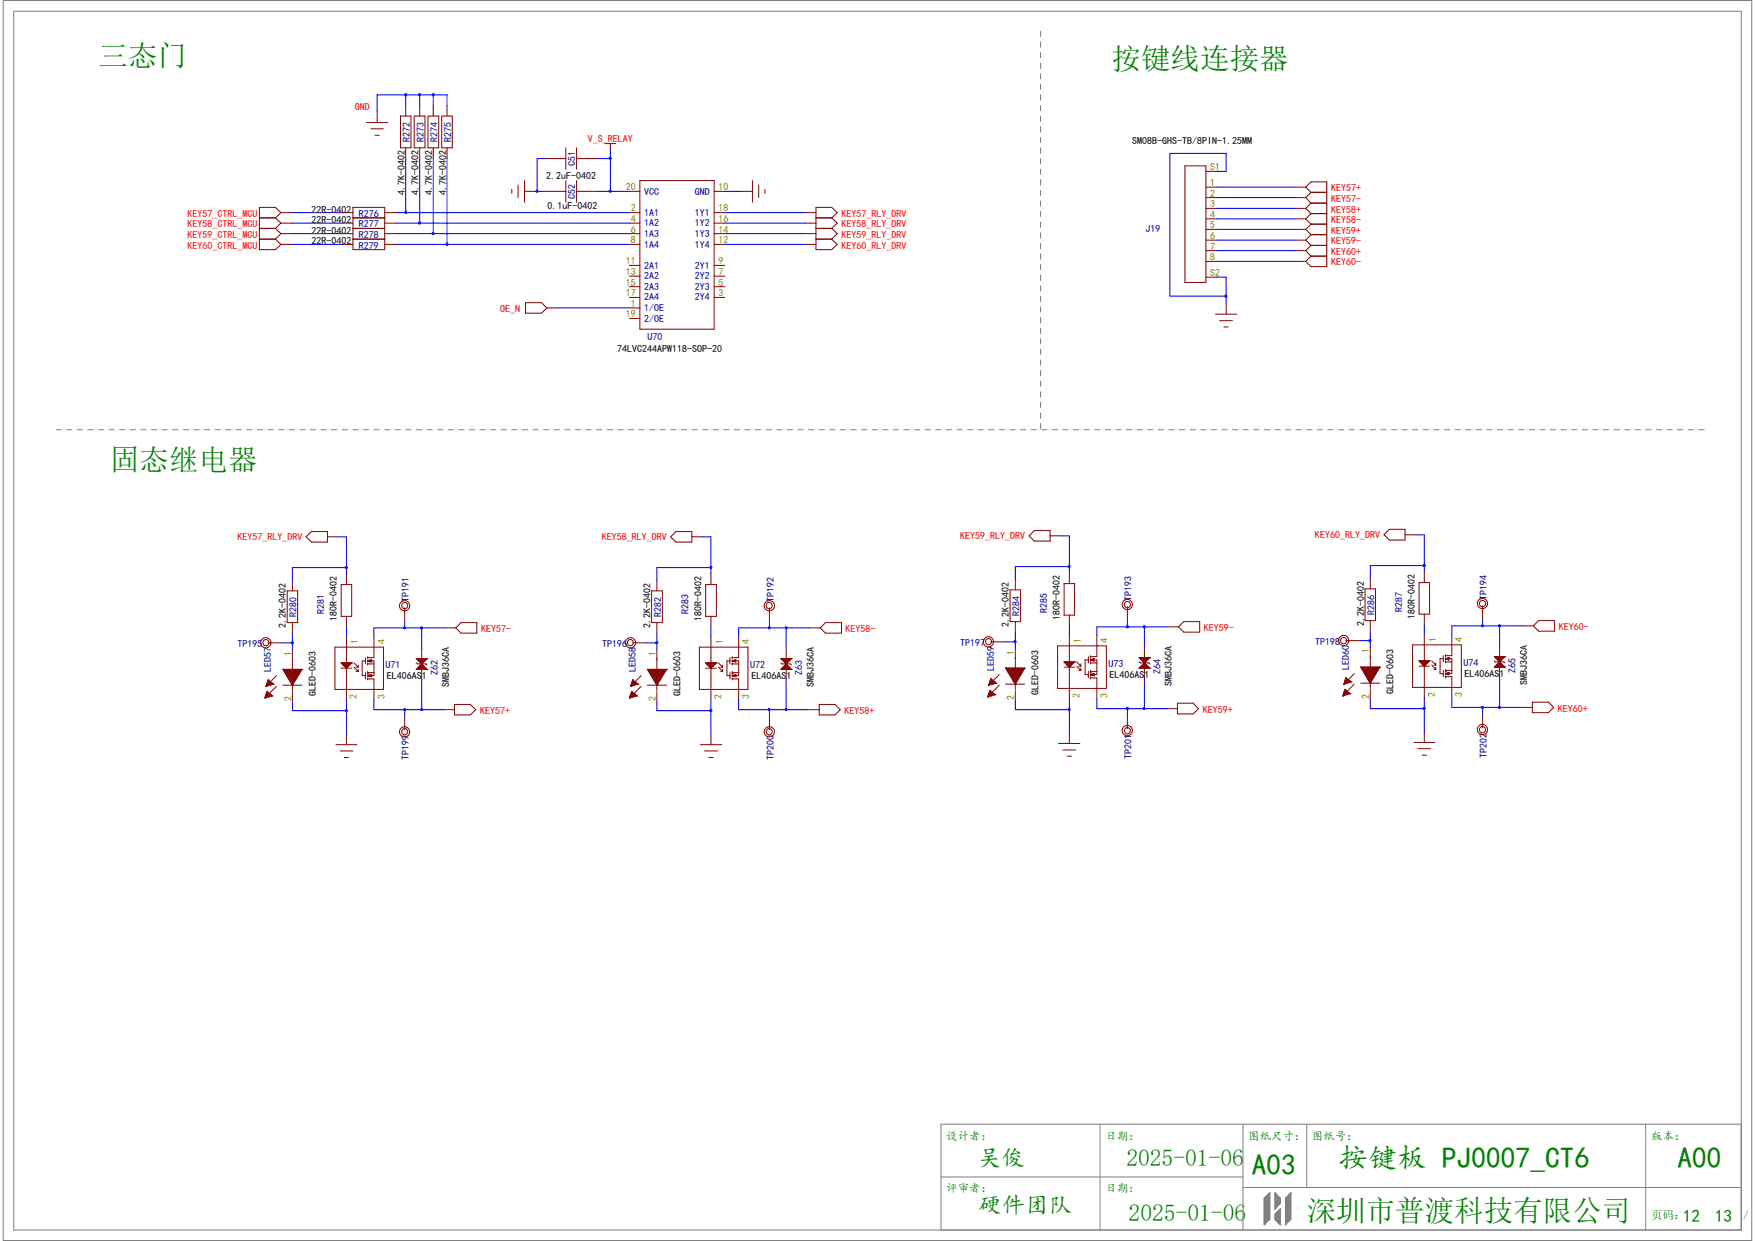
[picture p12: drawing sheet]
<svg xmlns="http://www.w3.org/2000/svg" width="297mm" height="210mm" viewBox="0 0 297 210" stroke-linecap="round" stroke-linejoin="round" font-family="sans-serif">
<g fill="none" stroke="#800000" stroke-width=".17">
<path d="M63.8 18.9v1.8M67.8 19.6h1.8v5.4h-1.8zM68.7 17.9v1.7M70.1 19.6h1.8v5.4h-1.8zM71 17.9v1.7M72.4 19.6h1.9v5.4h-1.9zM73.3 17.9v1.7M74.8 19.6h1.7v5.4h-1.7zM75.6 17.9v1.7M43.9 36.9h2.7M43.9 38.7h2.7M46.6 36.9l.9 .9"/>
<path d="M46.6 38.7l.9 .8M47.5 36h1.8M47.5 37.8h1.8M47.5 39.5h1.8M47.5 36l-.9-.9h-2.7v7.1h2.7l.9-.8M47.5 36l-.9 .9M47.5 37.8l-.9 .9M47.5 39.5l-.9 1M57.9 36h1.8M57.9 37.8h1.8M57.9 39.5h1.8M59.7 35.1h5.4v7.1h-5.4z"/>
<path d="M59.7 36.9h5.4M59.7 38.7h5.4M62 20.7h3.6M62.8 21.8h2.1M63.5 22.9h.7M65.1 36h1.8M65.1 37.8h1.8M65.1 39.5h1.8M68.7 25v1.8M71 25v1.8M73.3 25v1.8M75.6 25v1.8"/>
<path d="M86.6 32v.7M87.7 31.3v2.1M88.8 32.4h1.8M88.8 30.6v3.6M92.2 32.4h3.6M92.2 26.8h3.6M95.8 25v3.6M95.8 30.6v3.6M97.6 32.4h3.5M97.6 25v3.6M97.6 30.6v3.6M97.6 26.8h3.5"/>
<path d="M102.4 24.3h1.8M103.3 24.3v.9M106.5 36h1.8M106.5 37.8h1.8M106.5 39.5h1.8M106.5 32.4h1.8M108.3 30.6h12.6v25.1h-12.6zM120.9 36h1.7M120.9 37.8h1.7M120.9 39.5h1.7M120.9 32.4h1.7M125.5 32.4h1.8"/>
<path d="M127.3 30.6v3.6M128.4 31.3v2.1M129.5 32v.7M136.3 36h1.8M136.3 37.8h1.8M136.3 39.5h1.8M138.1 36.9h2.7M138.1 38.7h2.7M140.8 36.9l.9-.9-.9-.9h-2.7v7.1h2.7l.9-.8-.9-.9M140.8 36.9l.9 .9-.9 .9M140.8 38.7l.9 .8-.9 1M200.5 28.1h3.6v19.7h-3.6z"/>
<path d="M204.1 37h1.8M204.1 35.3h1.8M204.1 33.4h1.8M204.1 31.7h1.8M204.1 29h1.8M204.1 38.8h1.8M219.2 37h1.8M219.2 35.3h1.8M219.2 33.4h1.8M219.2 31.7h1.8M219.2 38.8h1.8M221 31.7l.9 .9"/>
<path d="M221 31.7l.9-.9h2.6v14.3h-2.6l-.9-.9M221 33.4l.9 1M221 35.3l.9 .9M221 37l.9 .9M221 38.8l.9 .9M221.9 32.6h2.6M221.9 34.4h2.6M221.9 32.6l-.9 .8M221.9 36.2h2.6M221.9 34.4l-.9 .9M221.9 37.9h2.6M221.9 36.2l-.9 .8"/>
<path d="M221.9 39.7h2.6M221.9 37.9l-.9 .9M221.9 39.7l-.9 .9M43.9 40.5h2.7M46.6 40.5l.9 .9M47.5 41.4h1.8M57.9 41.4h1.8M59.7 40.5h5.4M65.1 41.4h1.8M88.9 51.2h2.8l.8 .9-.8 .9h-2.8zM92.5 52.1h1.8M106.5 52.1h1.8"/>
<path d="M106.5 50.3h1.8M106.5 48.5h1.8M106.5 46.7h1.8M106.5 41.4h1.8M106.5 44.9h1.8M106.5 53.9h1.8M120.9 50.3h1.7M120.9 48.5h1.7M120.9 46.7h1.7M120.9 41.4h1.7M120.9 44.9h1.7M136.3 41.4h1.8"/>
<path d="M138.1 40.5h2.7M204.1 46.9h1.8M204.1 40.6h1.8M204.1 42.4h1.8M204.1 44.2h1.8M205.7 53.2h3.6M206.4 54.3h2.2M207.1 55.3h.8M207.5 51.4v1.8M219.2 40.6h1.8M219.2 42.4h1.8M219.2 44.2h1.8"/>
<path d="M221 40.6l.9 .9M221 42.4l.9 .9M221.9 41.5h2.6M221.9 43.3h2.6M221.9 41.5l-.9 .9M221.9 43.3l-.9 .9M48.6 100h1.8v5.4h-1.8zM49.5 98.2v1.8M51.8 90.8l.9-.8h2.7v1.7h-2.7zM55.4 90.8h1.8M57.7 98.9h1.8v5.4h-1.8zM58.6 97.1v1.8"/>
<path d="M110.3 100h1.8v5.4h-1.8zM111.2 98.2v1.8M113.5 90.8l.9-.8h2.7v1.7h-2.7zM117.1 90.8h1.8M119.4 98.9h1.8v5.4h-1.8zM120.3 97.1v1.8M170.9 99.8h1.8v5.4h-1.8zM171.8 98v1.8M175 89.8h2.7v1.8h-2.7l-.8-.9zM177.7 90.7h1.8M180.1 98.8h1.8v5.3h-1.8zM181 96.9v1.9"/>
<path d="M231 99.7h1.8v5.3h-1.8zM231.9 97.8v1.9M235.1 89.6h2.7v1.8h-2.7l-.9-.9zM237.8 90.5h1.8M240.2 98.6h1.7v5.3h-1.7zM241 96.8v1.8M44.8 118.1h.1M44.9 117.9h.7M45 117.8h1.1M45 116.2h.1M45 116h.7M45 117.4h.6"/>
<path d="M45.1 115.8h1.2M45.1 117.2h.3M45.2 117.1h.1M45.2 117.1v.9M45.2 117.1l-.4 1M45.2 117.1l.7 .5M45.3 115.4h.5M45.3 115.2h.3v.8M45.4 115.1h.1M45.4 115.1l-.4 1.1M45.4 115.1l.7 .5M45.4 115.1v.9"/>
<path d="M45.4 117.2v.7M45.4 108.8h2.3M45.6 117.3v.6M45.7 115.4v.5M45.7 117.5v.3M45.9 115.5v.4M45.9 117.6v.2M45.9 117.6l.2 .2M45.9 117.6h-.9v.4M46.1 117.8h.1M46.1 115.6h-.9v.5M46.1 115.6l.2 .2"/>
<path d="M46.1 115.6v.2M46.1 117.8l-1.3 .3M46.3 115.8h.1M46.3 115.8l-1.3 .4M46.8 114.3l-1.8 1.9M46.8 116.2l-1.8 1.7M47.9 113.3h.1M47.9 116h3.2M47.9 113.3h3.2M47.9 113.3l1.6 2.7M48 113.5h3M48 113.3v.3"/>
<path d="M48.1 113.6h2.8M48.2 113.3v.6M48.3 114h2.4M48.4 113.3v.9h2.2v-.9M48.5 114.3h2M48.6 113.3v1.2h1.7M48.7 114.7h1.5M48.8 113.3v1.5M48.9 114.9h1.2M48.9 113.3v1.8h1.1v-1.8M49.1 115.2h.8M49.1 113.3v2.1"/>
<path d="M49.1 115.4h.7M49.3 115.6h.4M49.3 113.3v2.4M49.4 115.8h.2M49.5 116h.1M49.5 105.4v1.7M49.5 109.9v7M49.5 117.1v1.7M49.7 113.3v2.4M49.8 113.3v2.1M50.2 113.3v1.4M50.4 113.3v1.2"/>
<path d="M50.8 113.3v.5h-2.6M50.9 113.3v.3M51.1 113.3h.1M51.1 113.3l-1.6 2.7M56.7 109.5h8.2v7.2h-8.2zM57.7 112.2h.1M57.7 113.1h1.8M57.7 112.2h1.8M57.7 112.2l.9 .9M57.9 112.2v.2M58.1 112.2v.4M58.3 112.2v.6"/>
<path d="M58.5 112.2v.7M58.6 113.1h.1M58.6 104.3v1.8M58.6 107.7v10.7M58.8 112.2v.7h-.3M59 112.2v.5h-.7M59.1 112.2v.4h-1M59.4 112.2v.2h-1.5M59.5 112.2h.1M59.5 112.2l-.9 .9M59.9 112.2l.7 .7M59.9 112.9l.7 .7"/>
<path d="M60.2 113.6h.4M60.2 112.9h.4M60.6 112.6v.3M60.6 113.3v.3M61.8 111.8h-.5v2.5h.5M61.8 111.3v1.1M61.8 113.8v1.1M62.2 114h.1M62.2 111.8h.1M62.2 114.3h.1M62.2 114.9h1.1v3.5M62.2 111.8h1.1v2.5h-1.1"/>
<path d="M62.2 113.8h1.1M62.2 112.4h1.1M62.2 111.1v.4M62.2 111.7v.3M62.2 112.2v.4M62.2 113.6v.4M62.2 114.2v.3M62.2 114.7v.4M62.2 111.8l.6 .2M62.2 114.3l.6 .2M62.4 111.8v.1M62.4 114.3v.1"/>
<path d="M62.6 111.7v.3M62.6 114.2v.3M62.8 112h.1M62.8 111.7h.1M62.8 114.5h.1M62.8 114.2h.1M62.8 111.7l-.6 .1M62.8 111.7v.3M62.8 114.2v.3M62.8 114.2l-.6 .1M63.3 107.7v3.6h-1.1M68.5 102.9v2.3"/>
<path d="M70.4 113.3h.1M70.4 111.5h.1M70.4 113.3h1.9M70.4 112.2l.3 .2h1.4l.2 .2M70.4 111.5h1.9M70.4 111.5l1 .9M70.7 113.3v-.2h1.4v.2M70.7 111.5v.2h1.4v-.2M70.8 112.9h1.1v.4M70.8 111.5v.3h1.1v-.3M70.8 112.9v.4M71 112.7h.7v.6"/>
<path d="M71 111.5v.6M71 112.7v.6M71.2 112.6h.3v.7M71.2 111.5v.7M71.2 112.5v.8M71.4 112.4h.1M71.4 112.4l.9 .9M71.4 109.7v5.4M71.5 111.5v.7h-.3M71.7 111.5v.5h-.7M72.3 113.3h.1M72.3 111.5h.1"/>
<path d="M72.3 111.5l-1.9 1.8M75.3 106.3h1.8M76.9 119.2h2.7l.9 .9-.9 .9h-2.7zM77.1 106.3l.9-.9h2.7v1.7h-2.7zM106.5 118.1h.1M106.6 117.9h.6M106.6 117.8h1.2M106.7 116.2h.1M106.8 116h.6M106.8 117.4h.6M106.8 115.8h1.1M106.8 117.2h.3"/>
<path d="M106.9 117.1h.1M106.9 117.1v.9M106.9 117.1l-.4 1M106.9 117.1l.7 .5M107 115.4h.5M107 115.2h.3M107.1 115.1h.1M107.1 108.8h2.3M107.1 115.1l-.4 1.1M107.1 115.1l.7 .5M107.1 115.1v.9M107.1 117.2v.7"/>
<path d="M107.2 115.2v.8M107.2 117.3v.6M107.4 115.4v.5M107.4 117.5v.3M107.6 117.6h-.9v.4M107.6 115.5v.4M107.6 117.6v.2M107.6 117.6l.2 .2M107.8 117.8h.1M107.8 115.6h-.9v.5M107.8 115.6l.1 .2M107.8 115.6v.2"/>
<path d="M107.8 117.8l-1.3 .3M107.9 115.8h.1M107.9 115.8l-1.2 .4M108.5 114.3l-1.8 1.9M108.5 116.2l-1.8 1.7M109.6 113.3h.1M109.6 116h3.2M109.6 113.3h3.2M109.6 113.3l1.6 2.7M109.7 113.5h3M109.8 113.6h2.8M109.8 113.3v.3"/>
<path d="M109.9 113.8h2.6M109.9 113.3v.6M110 114h2.4M110.1 113.3v.9h2.2v-.9M110.2 114.3h1.9M110.3 113.3v1.2M110.3 114.5h1.8M110.4 114.7h1.5M110.4 113.3v1.5M110.5 114.9h1.3M110.7 113.3v1.8h1v-1.8M110.7 115.2h.9"/>
<path d="M110.8 113.3v2.1M110.9 115.4h.6M111 115.6h.4M111 113.3v2.4M111.1 115.8h.2M111.2 116h.1M111.2 105.4v1.7M111.2 109.9v7M111.2 117.1v1.7M111.3 113.3v2.4M111.5 113.3v2.1M111.9 113.3v1.4"/>
<path d="M112.1 113.3v1.2M112.4 113.3v.5M112.6 113.3v.3M112.8 113.3h.1M112.8 113.3l-1.6 2.7M118.4 109.5h8.2v7.2h-8.2zM119.4 112.2h.1M119.4 113.1h1.8M119.4 112.2h1.8M119.4 112.2l.9 .9M119.6 112.2v.2M119.8 112.2v.4"/>
<path d="M120 112.2v.6M120.1 112.2v.7M120.3 113.1h.1M120.3 104.3v1.8M120.3 107.7v10.7M120.5 112.2v.7h-.4M120.7 112.2v.5h-.7M120.9 112.2v.4h-1.1M121.1 112.2v.2h-1.5M121.2 112.2h.1M121.2 112.2l-.9 .9M121.6 112.2l.7 .7"/>
<path d="M121.6 112.9l.7 .7M122 113.6h.3M122 112.9h.3M122.3 112.6v.3M122.3 113.3v.3M123.5 111.8h-.5v2.5h.5M123.5 111.3v1.1M123.5 113.8v1.1M123.9 114h.1M123.9 111.8h.1M123.9 114.3h.1M123.9 114.9h1.1v3.5"/>
<path d="M123.9 111.8h1.1v2.5h-1.1M123.9 113.8h1.1M123.9 112.4h1.1M123.9 111.1v.4M123.9 111.7v.3M123.9 112.2v.4M123.9 113.6v.4M123.9 114.2v.3M123.9 114.7v.4M123.9 111.8l.6 .2M123.9 114.3l.6 .2M124.1 111.8v.1"/>
<path d="M124.1 114.3v.1M124.3 111.7v.3M124.3 114.2v.3M124.5 112h.1M124.5 111.7h.1M124.5 114.5h.1M124.5 114.2h.1M124.5 111.7l-.6 .1M124.5 111.7v.3M124.5 114.2v.3M124.5 114.2l-.6 .1M125 107.7v3.6h-1.1"/>
<path d="M130.2 102.9v2.3M132.2 113.3h.1M132.2 111.5h.1M132.2 113.3h1.7M132.2 112.2l.1 .2h1.5l.1 .2M132.2 111.5h1.7M132.2 111.5l.9 .9M132.3 113.3v-.2h1.5v.2M132.3 111.5v.2h1.5v-.2M132.5 112.9h1.1v.4M132.5 111.5v.3h1.1v-.3M132.5 112.9v.4"/>
<path d="M132.7 112.7h.7v.6M132.7 111.5v.6M132.7 112.7v.6M132.9 112.6h.4v.7M132.9 111.5v.7M132.9 112.5v.8M133.1 112.4h.1M133.1 112.4l.8 .9M133.1 112.4l-.9 .9M133.1 109.7v5.4M133.3 111.5v.7h-.4M133.4 111.5v.5h-.7"/>
<path d="M133.9 113.3h.1M133.9 111.5h.1M133.9 111.5l-.8 .9M137 106.3h1.8M138.6 119.2h2.7l.9 .9-.9 .9h-2.7zM139.7 105.4h2.7v1.7h-2.7l-.9-.8zM167.1 117.9h.1M167.2 117.8h.7M167.3 116h.1M167.3 117.6h1.1M167.4 115.8h.7M167.4 117.2h.6"/>
<path d="M167.5 115.6h1.1M167.5 117.1h.2M167.5 116.9h.1M167.5 116.9v.9M167.5 116.9l-.4 1M167.5 116.9l.7 .5M167.6 115.2h.5M167.6 115.1h.3M167.7 114.9h.1M167.7 114.9l-.4 1.1M167.7 114.9l.7 .5M167.7 114.9v1"/>
<path d="M167.7 117v.8M167.7 108.6h2.3M167.9 115v.8M167.9 117.1v.6M168.1 115.1v.6M168.1 117.3v.3M168.2 117.4h-.9v.5M168.2 115.3v.4M168.2 117.4v.2M168.2 117.4l.2 .2M168.4 117.6h.1M168.4 115.4h-.9v.5"/>
<path d="M168.4 115.4l.2 .2M168.4 115.4v.3M168.4 117.6l-1.3 .3M168.6 115.6h.1M168.6 115.6l-1.3 .4M169.1 114.2l-1.8 1.8M169.1 116l-1.8 1.8M170.2 113.1h.1M170.2 115.8h3.2M170.2 113.1h3.2M170.2 113.1l1.6 2.7M170.3 113.3h3"/>
<path d="M170.3 113.1v.3M170.4 113.5h2.8M170.5 113.6h2.6M170.6 113.1v.6M170.6 113.8h2.4M170.7 113.1v.9h2.2v-.9M170.9 114.2h1.9M170.9 114.3h1.8M170.9 113.1v1.2M171.1 114.5h1.5M171.1 113.1v1.5M171.2 114.7h1.3"/>
<path d="M171.3 113.1v1.8h1v-1.8M171.4 115.1h.9M171.4 113.1v2.1M171.5 115.2h.6M171.6 115.4h.4M171.6 113.1v2.4M171.7 115.6h.2M171.8 115.8h.1M171.8 105.2v1.8M171.8 109.7v7M171.8 116.9v1.8M172 113.1v2.4"/>
<path d="M172.2 113.1v2M172.5 113.1v1.5M172.7 113.1v1.2M173.1 113.1v.6M173.2 113.1v.3M173.4 113.1h.1M173.4 113.1l-1.6 2.7M179 109.3h8.2v7.2h-8.2zM180.1 112h.1M180.1 112.9h1.8M180.1 112h1.8M180.1 112l.9 .9"/>
<path d="M180.3 112v.2M180.4 112v.4M180.6 112v.6M180.8 112v.8M181 112.9h.1M181 104.1v1.8M181 107.5v10.8M181.1 112v.7h-.3M181.3 112v.6h-.7M181.5 112v.4h-1.1M181.7 112v.2h-1.4M181.9 112h.1"/>
<path d="M181.9 112l-.9 .9M182.2 112l.7 .7M182.2 112.7l.7 .8M182.6 113.5h.3M182.6 112.7h.3M182.9 112.4v.3M182.9 113.1v.4M184.2 111.7h-.6v2.5h.6M184.2 111.1v1.1M184.2 113.6v1.1M184.5 113.8h.1M184.5 111.7h.1"/>
<path d="M184.5 114.2h.1M184.5 114.7h1.1v3.6M184.5 111.7h1.1v2.5h-1.1M184.5 113.6h1.1M184.5 112.2h1.1M184.5 111v.3M184.5 111.5v.3M184.5 112v.4M184.5 113.5v.3M184.5 114v.3M184.5 114.5v.4M184.5 111.7l.6 .1"/>
<path d="M184.5 114.2l.6 .1M184.7 111.6v.1M184.7 114.1v.2M184.9 111.5v.3M184.9 114v.3M185.1 111.8h.1M185.1 111.5h.1M185.1 114.3h.1M185.1 114h.1M185.1 111.5l-.6 .2M185.1 111.5v.3M185.1 114v.3"/>
<path d="M185.1 114l-.6 .2M185.6 107.5v3.6h-1.1M190.8 102.7v2.3M192.8 113.1h.1M192.8 111.3h.1M192.8 113.1h1.8M192.8 112l.2 .2h1.4l.2 .2M192.8 111.3h1.8M192.8 111.3l.9 .9M193 112.9h1.4v.2M193 111.3v.2M193 112.9v.2"/>
<path d="M193.2 112.7h1v.4M193.2 111.3v.4h1v-.4M193.2 112.7v.4M193.3 112.6h.8v.5M193.3 111.3v.5h.8v-.5M193.3 112.5v.6M193.5 113.1v-.7h.3v.7M193.5 111.3v.8M193.7 112.2h.1M193.7 112.2l.9 .9M193.7 112.2l-.9 .9M193.7 109.5v5.4"/>
<path d="M193.8 111.3v.7h-.3M194.4 111.3v.2h-1.4M194.6 113.1h.1M194.6 111.3h.1M194.6 111.3l-.9 .9M197.5 119.9h1.8M197.7 106.1h1.7M199.3 119h2.6l.9 .9-.9 .9h-2.6zM199.4 106.1l.9-.9h2.7v1.8h-2.7zM227.2 117.8h.1M227.4 117.4h1.1M227.4 115.8h.1"/>
<path d="M227.5 115.6h.6M227.5 117.1h.5M227.6 116.7h.1M227.6 115.4h1M227.6 116.7v.9M227.6 116.7l-.4 1.1M227.6 116.7l.7 .5M227.6 116.9h.2M227.7 115.1h.5M227.8 114.7h.1M227.8 114.9h.2M227.8 114.7l-.4 1.1"/>
<path d="M227.8 114.7l.7 .5M227.8 114.7v1M227.8 116.8v.8M227.8 108.4h2.3M228 117v.6h-.7M228 114.9v.7M228.1 115v.6M228.1 117.1v.4M228.3 117.2h-.9v.5M228.3 115.1v.4M228.3 117.2v.2M228.3 117.2l.2 .2"/>
<path d="M228.5 117.4h.1M228.5 115.2h-.9v.5M228.5 115.2l.1 .2M228.5 115.2v.3M228.5 117.4l-1.3 .4M228.6 115.4h.1M228.6 115.4l-1.2 .4M229.2 114l-1.8 1.8M229.2 115.8l-1.8 1.8M230.3 112.9h.1M230.3 115.6h3.2M230.3 112.9h3.2"/>
<path d="M230.3 112.9l1.6 2.7M230.4 113.1h3M230.5 112.9v.3M230.5 113.3h2.8M230.6 113.5h2.6M230.6 112.9v.6M230.7 113.6h2.4M230.8 112.9v.9h2.2v-.9M230.9 114h2M231 114.2h1.7M231 112.9v1.2M231.1 114.3h1.6"/>
<path d="M231.2 112.9v1.5M231.3 114.5h1.2M231.4 112.9v1.8h1.1v-1.8M231.4 114.9h.9M231.5 112.9v2.1M231.6 115.1h.6M231.7 115.2h.4M231.7 112.9v2.4M231.8 115.4h.2M231.9 115.6h.1M231.9 105v1.8M231.9 109.5v7"/>
<path d="M231.9 116.7v1.7M232.1 112.9v2.4M232.3 112.9v2.1M232.6 112.9v1.5M232.8 112.9v1.2M233.2 112.9v.6M233.3 112.9v.3M233.5 112.9h.1M233.5 112.9l-1.6 2.7M239.1 109.1h8.2v7.2h-8.2zM240.2 111.8h.1M240.2 112.7h1.7"/>
<path d="M240.2 111.8h1.7M240.2 111.8l.8 .9M240.3 111.8v.3M240.5 111.8v.4M240.7 111.8v.6M240.8 111.8v.8M241 112.7h.1M241 103.9v1.8M241 107.4v10.7M241.2 111.8v.8h-.4M241.4 111.8v.6h-.7M241.6 111.8v.4h-1.1"/>
<path d="M241.8 111.8v.2h-1.5M241.9 111.8h.1M241.9 111.8l-.9 .9M242.3 111.8l.7 .8M242.3 112.6l.7 .7M242.7 113.3h.3M242.7 112.6h.3M243 112.2v.4M243 112.9v.4M244.3 111.5h-.6v2.5h.6M244.3 111v1M244.3 113.5v1"/>
<path d="M244.6 113.6h.1M244.6 111.5h.1M244.6 114h.1M244.6 114.5h1.1v3.6M244.6 111.5h1.1v2.5h-1.1M244.6 113.5h1.1M244.6 112h1.1M244.6 110.8v.3M244.6 111.3v.4M244.6 111.8v.4M244.6 113.3v.3M244.6 113.8v.4"/>
<path d="M244.6 114.3v.4M244.6 111.5l.6 .2M244.6 114l.6 .2M244.8 111.4v.1M244.8 113.9v.2M245 111.3v.3M245 113.8v.3M245.2 111.7h.1M245.2 111.3h.1M245.2 114.2h.1M245.2 113.8h.1M245.2 111.3l-.6 .2"/>
<path d="M245.2 111.3v.4M245.2 113.8v.4M245.2 113.8l-.6 .2M245.7 107.4v3.6h-1.1M250.9 102.5v2.4M252.9 112.9h.1M252.9 111.1h.1M252.9 112.9h1.8M252.9 111.8l.2 .2h1.4l.2 .2M252.9 111.1h1.8M252.9 111.1l1.8 1.8M253.1 112.7h1.4v.2"/>
<path d="M253.1 111.1v.2M253.1 112.7v.2M253.2 112.6h1.1v.3M253.2 111.1v.4M253.2 112.5v.4M253.4 112.9v-.5h.7v.5M253.4 111.1v.6h.7v-.6M253.6 112.9v-.7h.4v.7M253.6 111.1v.7h.4v-.7M253.8 112h.1M253.8 109.3v5.4M254.3 111.1v.4h-1.1"/>
<path d="M254.5 111.1v.2h-1.4M254.7 112.9h.1M254.7 111.1h.1M254.7 111.1l-1.8 1.8M257.6 119.7h1.7M257.7 105.9h1.8M259.3 118.8h2.7l.9 .9-.9 .9h-2.7zM260.4 105h2.7v1.8h-2.7l-.9-.9zM56.9 126h3.5M57.6 127.1h2.1M58.3 128.2h.7M58.6 124.2v1.8"/>
<path d="M68.5 121.2v2.3M75.1 120.1h1.8M118.5 126h3.6M119.3 127.1h2.1M120 128.2h.7M120.3 124.2v1.8M130.2 121.2v2.3M136.8 120.1h1.8M179.2 125.8h3.6M179.9 126.9h2.1M180.6 128h.7M181 124v1.8"/>
<path d="M190.8 121v2.3M239.3 125.6h3.5M239.9 126.7h2.2M240.7 127.8h.7M241 123.9v1.7M250.9 120.8v2.3"/>
<circle cx="45" cy="108.8" r=".87"/>
<circle cx="45" cy="108.8" r=".52"/>
<circle cx="68.5" cy="102.5" r=".87"/>
<circle cx="68.5" cy="102.5" r=".52"/>
<circle cx="106.7" cy="108.8" r=".52"/>
<circle cx="106.7" cy="108.8" r=".87"/>
<circle cx="130.2" cy="102.5" r=".52"/>
<circle cx="130.2" cy="102.5" r=".87"/>
<circle cx="167.3" cy="108.6" r=".87"/>
<circle cx="167.3" cy="108.6" r=".52"/>
<circle cx="190.8" cy="102.3" r=".87"/>
<circle cx="190.8" cy="102.3" r=".52"/>
<circle cx="227.4" cy="108.4" r=".87"/>
<circle cx="227.4" cy="108.4" r=".53"/>
<circle cx="250.9" cy="102.1" r=".87"/>
<circle cx="250.9" cy="102.2" r=".53"/>
<circle cx="68.5" cy="123.8" r=".87"/>
<circle cx="68.5" cy="123.8" r=".52"/>
<circle cx="130.2" cy="123.8" r=".52"/>
<circle cx="130.2" cy="123.8" r=".87"/>
<circle cx="190.8" cy="123.6" r=".87"/>
<circle cx="190.8" cy="123.7" r=".52"/>
<circle cx="250.9" cy="123.5" r=".87"/>
<circle cx="250.9" cy="123.5" r=".53"/>
</g>
<g fill="none" stroke="#7f7f7f" stroke-width=".17">
<path d="M.6 .1h295.9v209.8h-295.9zM2.3 1.9h292.4v206.3h-292.4zM176.1 5.3v.9M176.1 7.1v.9M176.1 8.9v.9M176.1 10.7v.9M176.1 12.5v.9M176.1 14.3v.9M176.1 16v1M176.1 17.9v.9M176.1 19.6v.9M176.1 21.4v1"/>
<path d="M176.1 23.2v.9M176.1 25v1M176.1 26.8v.9M176.1 28.6v.9M176.1 30.4v.9M176.1 32.2v.9M176.1 34v.9M176.1 35.8v.9M176.1 37.6v.9M176.1 39.4v.9M176.1 41.2v.9M176.1 43v.9"/>
<path d="M176.1 44.7v.9M176.1 46.6v.9M176.1 48.3v.9M176.1 50.1v.9M176.1 51.9v.9M176.1 53.7v1M176.1 55.5v.9M176.1 57.3v.9M176.1 59.1v.9M9.5 72.7h.9M11.3 72.7h.8M13.1 72.7h.9"/>
<path d="M14.9 72.7h.9M16.7 72.7h.9M18.5 72.7h.8M20.2 72.7h1M22.1 72.7h.8M23.8 72.7h.9M25.6 72.7h.9M27.4 72.7h.9M29.2 72.7h.9M31 72.7h.9M32.8 72.7h.9M34.6 72.7h.9"/>
<path d="M36.4 72.7h.9M38.2 72.7h.9M40 72.7h.9M41.8 72.7h.9M43.6 72.7h.8M45.4 72.7h.9M47.2 72.7h.8M48.9 72.7h.9M50.8 72.7h.8M52.5 72.7h.9M54.3 72.7h.9M56.1 72.7h.9"/>
<path d="M57.9 72.7h.9M59.7 72.7h.9M61.5 72.7h.9M63.3 72.7h.9M65.1 72.7h.9M66.9 72.7h.9M68.7 72.7h.9M70.4 72.7h1M72.3 72.7h.9M74.1 72.7h.9M75.9 72.7h.9M77.6 72.7h.9"/>
<path d="M79.4 72.7h.9M81.2 72.7h.9M83 72.7h.9M84.8 72.7h.9M86.6 72.7h.9M88.4 72.7h.9M90.2 72.7h.9M92 72.7h.9M93.8 72.7h.9M95.6 72.7h.9M97.4 72.7h.9M99.1 72.7h.9"/>
<path d="M101 72.7h.9M102.7 72.7h1M104.6 72.7h.9M106.3 72.7h.9M108.1 72.7h.9M109.9 72.7h.9M111.7 72.7h.9M113.5 72.7h.9M115.3 72.7h.9M117.1 72.7h.9M118.9 72.7h.9M120.7 72.7h.9"/>
<path d="M122.5 72.7h.9M124.3 72.7h.9M126.1 72.7h.9M127.8 72.7h.9M129.7 72.7h.9M131.4 72.7h.9M133.3 72.7h.9M135 72.7h.9M136.8 72.7h.9M138.6 72.7h.9M140.4 72.7h.9M142.2 72.7h.9"/>
<path d="M144 72.7h.9M145.8 72.7h.9M147.6 72.7h.9M149.4 72.7h.9M151.2 72.7h.9M153 72.7h.9M154.8 72.7h.9M156.6 72.7h.9M158.4 72.7h.9M160.1 72.7h.9M162 72.7h.9M163.7 72.7h.9"/>
<path d="M165.5 72.7h.9M167.3 72.7h.9M169.1 72.7h.9M170.9 72.7h.9M172.7 72.7h.9M174.5 72.7h.9M176.1 60.9v.9M176.1 62.7v.9M176.1 64.5v.9M176.1 66.3v.9M176.1 68.1v.9M176.1 69.9v.9"/>
<path d="M176.1 71.7v.9M176.3 72.7h.9M178.1 72.7h.9M179.9 72.7h.9M181.7 72.7h.9M183.5 72.7h.9M185.3 72.7h.9M187.1 72.7h.9M188.8 72.7h.9M190.6 72.7h1M192.4 72.7h.9M194.2 72.7h.9"/>
<path d="M196 72.7h.9M197.8 72.7h.9M199.6 72.7h.9M201.4 72.7h.9M203.2 72.7h.9M205 72.7h.9M206.8 72.7h.9M208.6 72.7h.9M210.4 72.7h.8M212.2 72.7h.9M214 72.7h.9M215.8 72.7h.9"/>
<path d="M217.6 72.7h.8M219.3 72.7h.9M221.1 72.7h.9M222.9 72.7h.9M224.7 72.7h.9M226.5 72.7h.9M228.3 72.7h.9M230.1 72.7h.9M231.9 72.7h.9M233.7 72.7h.9M235.5 72.7h.9M237.3 72.7h.9"/>
<path d="M239.1 72.7h.8M240.8 72.7h1M242.7 72.7h.8M244.5 72.7h.9M246.3 72.7h.8M248 72.7h.9M249.8 72.7h.9M251.6 72.7h.9M253.4 72.7h.9M255.2 72.7h.9M257 72.7h.9M258.8 72.7h.9"/>
<path d="M260.6 72.7h.9M262.4 72.7h.9M264.2 72.7h.9M266 72.7h.9M267.8 72.7h.8M269.5 72.7h1M271.4 72.7h.8M273.1 72.7h1M275 72.7h.8M276.7 72.7h.9M278.5 72.7h.9M280.3 72.7h.9"/>
<path d="M282.1 72.7h.9M283.9 72.7h.9M285.7 72.7h.9M287.5 72.7h.9M159.3 199.2h51.1M186.2 190.2v18M210.4 190.2v18M221.1 190.2v10.8M278.5 190.2v18M294.7 190.2h-135.4v18M210.4 201h84.3M214 207.3h.1"/>
<path d="M214 206.4h.9M214 206.2h.9M214 206h.9M214 205.8h.9M214 205.7h.9M214 205.5h.9M214 205.3h.9M214 205.1h.9M214 204.9h.9M214 204.8h.9M214 202.8v4.5M214 204.6h.9"/>
<path d="M214 204.4h.9M214 204.2h.9M214 204h.9M214 203.8h.9M214 203.7h.9M214 203.5h.9M214 203.3h.9M214 203.1h.9M214 202.9h.9M214 202.8h.9M214.9 201.9h.1M214.9 202.6h-.8v4.5h-.1"/>
<path d="M214.9 202.4h-.6v4.5h-.3M214.9 202.2h-.4v4.5h-.5M214.9 202.1h-.2v4.4h-.7M214.9 206.4l-.9 .9M214.9 201.9v4.5M214.9 201.9l-.9 .9M215.8 204.6h.1M215.8 201.9h.1M215.8 206.4l.9 .9M215.8 201.9v2.7M215.8 205.5v.9M215.8 206.4h.9"/>
<path d="M215.8 206.2h.9M215.8 206h.9M215.8 205.8h.9M215.8 205.7h.9M215.8 205.5h.9M215.8 202.1h.1v2.3h-.1M215.8 202.2h.3v2M215.8 202.4h.5v1.6M215.8 202.6h.7v1.2M215.8 204.2h.4M215.8 204h.5M215.8 203.8h.7"/>
<path d="M215.8 203.7h.9M215.8 203.5h.9M215.8 203.3h.9M215.8 203.1h.9M215.8 202.9h.9M215.8 202.8h.9M215.8 201.9l.9 .9M216.7 207.3h.1M216.7 204.6h.1M216.7 204.6l-.9 .9M216.7 202.8v.9M216.7 204.6v2.7"/>
<path d="M216.7 204.8h-.2v2.3h.2M216.7 204.9h-.4v2h.4M216.7 205.1h-.6v1.6h.6M216.7 205.3h-.8v1.2h.8M216.7 203.7l-.9 .9M217.6 207.3h.1M217.6 206.4h.8M217.6 206.2h.8M217.6 206h.8M217.6 205.8h.8M217.6 205.7h.8M217.6 205.5h.8"/>
<path d="M217.6 205.3h.8M217.6 205.1h.8M217.6 204.9h.8M217.6 204.8h.8M217.6 204.6h.8M217.6 204.4h.8M217.6 204.2h.8M217.6 204h.8M217.6 203.8h.8M217.6 203.7h.8M217.6 203.5h.8M217.6 203.3h.8"/>
<path d="M217.6 203.1h.8M217.6 202.9h.8M217.6 202.8h.8M217.6 202.8v4.5M218.4 201.9h.1M218.4 202.6h-.7v4.5h-.1M218.4 202.4h-.5v4.5h-.3M218.4 202.2h-.3v4.5h-.5M218.4 202.1h-.1v4.4h-.7M218.4 206.4l-.8 .9M218.4 201.9v4.5M218.4 201.9l-.8 .9"/>
</g>
<g fill="none" stroke="#00f" stroke-width=".17">
<path d="M68.7 16v1.9M71 16v1.9M73.3 16v1.9M75.6 17.9v-1.9h-11.8v2.9M49.3 36h8.6M49.3 37.8h8.6M49.3 39.5h8.6M66.9 36h39.6M66.9 37.8h39.6M66.9 39.5h39.6M68.7 26.8v9.2M71 26.8v11"/>
<path d="M73.3 26.8v12.7M75.6 26.8v14.6M90.6 32.4h1.6M92.2 26.8h-1.3v5.6M101.1 32.4h5.4M101.1 26.8h2.2M103.3 25.2v7.2M122.6 32.4h2.9M122.6 36h13.7M122.6 37.8h13.7M122.6 39.5h13.7M205.9 31.7h13.3"/>
<path d="M205.9 33.4h13.3M205.9 35.3h13.3M205.9 37h13.3M205.9 38.8h13.3M205.9 29h1.6v-3h-9.5v24.1h9.5M49.3 41.4h8.6M66.9 41.4h39.6M94.3 52.1h12.2M122.6 41.4h13.7M205.9 40.6h13.3M205.9 42.4h13.3M205.9 44.2h13.3"/>
<path d="M205.9 46.9h1.6v4.5M57.2 90.8h1.4v6.3M58.6 96.1h-9.1v2.1M118.9 90.8h1.4v6.3M120.3 96.1h-9.1v2.1M179.5 90.7h1.5v6.2M181 95.9h-9.2v2.1M239.6 90.5h1.4v6.3M241 95.7h-9.1v2.1M47.7 108.8h1.8M49.5 107.1v2.8M49.5 118.8v1.5h9.1"/>
<path d="M58.6 106.1v1.6M58.6 118.4v5.8M63.3 118.4v1.7h11.8M68.5 105.2v1.1M71.4 106.3v3.4M71.4 115.1v5M75.3 106.3h-12v1.4M109.4 108.8h1.8M111.2 118.8v1.5h9.1M111.2 107.1v2.8M120.3 106.1v1.6M120.3 118.4v5.8"/>
<path d="M125 118.4v1.7h11.8M130.2 105.2v1.1M133.1 106.3v3.4M133.1 115.1v5M137 106.3h-12v1.4M170 108.6h1.8M171.8 118.7v1.4h9.2M171.8 107v2.7M181 105.9v1.6M181 118.3v5.7M185.6 118.3v1.6h11.9M190.8 105v1.1"/>
<path d="M190.8 119.9v1.1M193.7 106.1v3.4M193.7 114.9v5M197.7 106.1h-12.1v1.4M230.1 108.4h1.8M231.9 118.4v1.5h9.1M231.9 106.8v2.7M241 105.7v1.7M241 118.1v5.8M245.7 118.1v1.6h11.9M250.9 104.9v1M250.9 119.7v1.1"/>
<path d="M253.8 105.9v3.4M253.8 114.7v5M257.7 105.9h-12v1.5M68.5 120.1v1.1M130.2 120.1v1.1"/>
</g>
<g fill="#00f" stroke="#00f" stroke-width=".17">
<circle cx="49.5" cy="108.8" r=".18"/>
<circle cx="58.6" cy="96" r=".18"/>
<circle cx="58.6" cy="120.3" r=".18"/>
<circle cx="71.4" cy="120.1" r=".18"/>
<circle cx="71.4" cy="106.3" r=".18"/>
<circle cx="68.5" cy="106.3" r=".18"/>
<circle cx="68.5" cy="120.1" r=".18"/>
<circle cx="111.2" cy="108.8" r=".18"/>
<circle cx="120.3" cy="96" r=".18"/>
<circle cx="120.3" cy="120.3" r=".18"/>
<circle cx="133" cy="120.1" r=".18"/>
<circle cx="133" cy="106.2" r=".18"/>
<circle cx="130.2" cy="106.2" r=".18"/>
<circle cx="130.2" cy="120.1" r=".18"/>
<circle cx="171.8" cy="108.6" r=".18"/>
<circle cx="180.9" cy="95.9" r=".18"/>
<circle cx="180.9" cy="120.1" r=".18"/>
<circle cx="193.7" cy="119.9" r=".18"/>
<circle cx="193.7" cy="106.1" r=".18"/>
<circle cx="190.8" cy="106.1" r=".18"/>
<circle cx="190.8" cy="119.9" r=".18"/>
<circle cx="231.8" cy="108.4" r=".18"/>
<circle cx="241" cy="95.7" r=".18"/>
<circle cx="241" cy="119.9" r=".18"/>
<circle cx="253.8" cy="119.7" r=".18"/>
<circle cx="253.8" cy="105.9" r=".18"/>
<circle cx="250.9" cy="105.9" r=".18"/>
<circle cx="250.9" cy="119.7" r=".18"/>
<circle cx="103.3" cy="32.4" r=".18"/>
<circle cx="68.7" cy="16" r=".18"/>
<circle cx="68.7" cy="35.9" r=".18"/>
<circle cx="71" cy="37.7" r=".18"/>
<circle cx="73.3" cy="39.5" r=".18"/>
<circle cx="75.6" cy="41.3" r=".18"/>
<circle cx="71" cy="16" r=".18"/>
<circle cx="73.3" cy="16" r=".18"/>
<circle cx="103.3" cy="26.8" r=".18"/>
<circle cx="90.9" cy="32.4" r=".18"/>
<circle cx="207.5" cy="50.1" r=".18"/>
</g>
<g font-size="5" fill="#008000">
<text x="16.7" y="11.2">三态门</text>
<text x="188.1" y="11.6">按键线连接器</text>
<text x="18.6" y="79.5">固态继电器</text>
<text x="226.5" y="197.7">按键板 PJ0007_CT6</text>
<text x="283.9" y="197.7">A00</text>
<text x="211.8" y="198.8">A03</text>
<text x="221.1" y="206.7">深圳市普渡科技有限公司</text>
</g>
<g font-size="4" fill="#008000">
<text x="165.5" y="197.3">吴俊</text>
<text x="190.6" y="197.3">2025-01-06</text>
<text x="165.5" y="205.4">硬件团队</text>
<text x="191" y="206.6">2025-01-06</text>
</g>
<g font-size="3" fill="#008000">
<text x="284.8" y="206.8">12</text>
<text x="290.2" y="206.8">13</text>
</g>
<g font-size="1.9" fill="#008000">
<text x="160.1" y="192.9">设计者：</text>
<text x="187.1" y="192.9">日期：</text>
<text x="211.2" y="192.9">图纸尺寸：</text>
<text x="222" y="192.9">图纸号：</text>
<text x="279.4" y="192.9">版本：</text>
<text x="160.1" y="201.8">评审者：</text>
<text x="187.1" y="201.8">日期：</text>
<text x="279.4" y="206.3">页码：</text>
<text x="295" y="206.3">/</text>
</g>
<g font-size="1.7" fill="#f00">
<text x="60.1" y="18.6">GND</text>
<text x="99.5" y="24">V_S_RELAY</text>
<text x="225.3" y="32.4">KEY57+</text>
<text x="225.3" y="34.2">KEY57-</text>
<text x="225.3" y="36">KEY58+</text>
<text x="31.7" y="36.7">KEY57_CTRL_MCU</text>
<text x="31.7" y="38.5">KEY58_CTRL_MCU</text>
<text x="31.7" y="40.3">KEY59_CTRL_MCU</text>
<text x="142.4" y="38.5">KEY58_RLY_DRV</text>
<text x="142.4" y="40.3">KEY59_RLY_DRV</text>
<text x="142.4" y="36.7">KEY57_RLY_DRV</text>
<text x="225.3" y="37.8">KEY58-</text>
<text x="225.3" y="39.5">KEY59+</text>
<text x="225.3" y="41.4">KEY59-</text>
<text x="31.7" y="42.1">KEY60_CTRL_MCU</text>
<text x="142.4" y="42.1">KEY60_RLY_DRV</text>
<text x="225.3" y="43.1">KEY60+</text>
<text x="225.3" y="44.9">KEY60-</text>
<text x="84.7" y="52.8">OE_N</text>
<text x="40.2" y="91.4">KEY57_RLY_DRV</text>
<text x="101.9" y="91.4">KEY58_RLY_DRV</text>
<text x="162.5" y="91.2">KEY59_RLY_DRV</text>
<text x="222.5" y="91">KEY60_RLY_DRV</text>
<text x="81.4" y="107">KEY57-</text>
<text x="143.1" y="107">KEY58-</text>
<text x="203.8" y="106.8">KEY59-</text>
<text x="263.8" y="106.6">KEY60-</text>
<text x="81.2" y="120.8">KEY57+</text>
<text x="142.9" y="120.8">KEY58+</text>
<text x="203.6" y="120.6">KEY59+</text>
<text x="263.7" y="120.4">KEY60+</text>
</g>
<g font-size="1.7" fill="#000080">
<text x="69.4" y="24" transform="rotate(-90 69.4 24)">R272</text>
<text x="71.8" y="24" transform="rotate(-90 71.8 24)">R273</text>
<text x="74" y="24" transform="rotate(-90 74 24)">R274</text>
<text x="76.4" y="24" transform="rotate(-90 76.4 24)">R275</text>
<text x="97.4" y="28.1" transform="rotate(-90 97.4 28.1)">C51</text>
<text x="97.4" y="33.7" transform="rotate(-90 97.4 33.7)">C52</text>
<text x="109" y="32.9">VCC</text>
<text x="117.6" y="32.9">GND</text>
<text x="60.7" y="36.7">R276</text>
<text x="60.7" y="38.5">R277</text>
<text x="60.7" y="40.3">R278</text>
<text x="109" y="36.5">1A1</text>
<text x="109" y="38.3">1A2</text>
<text x="109" y="40.1">1A3</text>
<text x="109" y="41.9">1A4</text>
<text x="117.6" y="41.9">1Y4</text>
<text x="117.6" y="40.1">1Y3</text>
<text x="117.6" y="38.3">1Y2</text>
<text x="117.6" y="36.5">1Y1</text>
<text x="193.8" y="39.2">J19</text>
<text x="60.7" y="42.1">R279</text>
<text x="109" y="45.5">2A1</text>
<text x="109" y="47.3">2A2</text>
<text x="117.6" y="47.3">2Y2</text>
<text x="117.6" y="45.5">2Y1</text>
<text x="109" y="52.7">1/OE</text>
<text x="109" y="49.1">2A3</text>
<text x="109" y="50.8">2A4</text>
<text x="117.6" y="50.8">2Y4</text>
<text x="117.6" y="49.1">2Y3</text>
<text x="109" y="54.4">2/OE</text>
<text x="109.6" y="57.5">U70</text>
<text x="69.2" y="101.9" transform="rotate(-90 69.2 101.9)">TP191</text>
<text x="130.9" y="101.9" transform="rotate(-90 130.9 101.9)">TP192</text>
<text x="191.5" y="101.8" transform="rotate(-90 191.5 101.8)">TP193</text>
<text x="251.6" y="101.6" transform="rotate(-90 251.6 101.6)">TP194</text>
<text x="50.2" y="104.4" transform="rotate(-90 50.2 104.4)">R280</text>
<text x="54.9" y="103.8" transform="rotate(-90 54.9 103.8)">R281</text>
<text x="111.9" y="104.4" transform="rotate(-90 111.9 104.4)">R282</text>
<text x="116.5" y="103.8" transform="rotate(-90 116.5 103.8)">R283</text>
<text x="172.5" y="104.2" transform="rotate(-90 172.5 104.2)">R284</text>
<text x="177.2" y="103.7" transform="rotate(-90 177.2 103.7)">R285</text>
<text x="232.6" y="104" transform="rotate(-90 232.6 104)">R286</text>
<text x="237.3" y="103.5" transform="rotate(-90 237.3 103.5)">R287</text>
<text x="40.2" y="109.5">TP195</text>
<text x="45.9" y="113.8" transform="rotate(-90 45.9 113.8)">LED57</text>
<text x="65.2" y="113.1">U71</text>
<text x="101.9" y="109.5">TP196</text>
<text x="107.6" y="113.8" transform="rotate(-90 107.6 113.8)">LED58</text>
<text x="127" y="113.1">U72</text>
<text x="162.5" y="109.3">TP197</text>
<text x="168.2" y="113.6" transform="rotate(-90 168.2 113.6)">LED59</text>
<text x="187.6" y="112.9">U73</text>
<text x="222.6" y="109.1">TP198</text>
<text x="228.3" y="113.4" transform="rotate(-90 228.3 113.4)">LED60</text>
<text x="247.6" y="112.7">U74</text>
<text x="256.5" y="113.8" transform="rotate(-90 256.5 113.8)">Z65</text>
<text x="74.1" y="114.2" transform="rotate(-90 74.1 114.2)">Z62</text>
<text x="135.8" y="114.2" transform="rotate(-90 135.8 114.2)">Z63</text>
<text x="196.4" y="114" transform="rotate(-90 196.4 114)">Z64</text>
<text x="69.2" y="128.6" transform="rotate(-90 69.2 128.6)">TP199</text>
<text x="130.9" y="128.6" transform="rotate(-90 130.9 128.6)">TP200</text>
<text x="191.5" y="128.5" transform="rotate(-90 191.5 128.5)">TP201</text>
<text x="251.6" y="128.3" transform="rotate(-90 251.6 128.3)">TP202</text>
</g>
<g font-size="1.7">
<text x="191.6" y="24.3">SM08B-GHS-TB/8PIN-1.25MM</text>
<text x="52.7" y="36">22R-0402</text>
<text x="68.5" y="33" transform="rotate(-90 68.5 33)">4.7K-0402</text>
<text x="70.8" y="33" transform="rotate(-90 70.8 33)">4.7K-0402</text>
<text x="73.2" y="33" transform="rotate(-90 73.2 33)">4.7K-0402</text>
<text x="75.5" y="33" transform="rotate(-90 75.5 33)">4.7K-0402</text>
<text x="92.4" y="30.2">2.2uF-0402</text>
<text x="92.7" y="35.4">0.1uF-0402</text>
<text x="52.7" y="37.8">22R-0402</text>
<text x="52.7" y="39.6">22R-0402</text>
<text x="52.7" y="41.4">22R-0402</text>
<text x="104.4" y="59.6">74LVC244APW118-SOP-20</text>
<text x="48.4" y="106.3" transform="rotate(-90 48.4 106.3)">2.2K-0402</text>
<text x="57" y="105.1" transform="rotate(-90 57 105.1)">180R-0402</text>
<text x="110.1" y="106.3" transform="rotate(-90 110.1 106.3)">2.2K-0402</text>
<text x="118.7" y="105.1" transform="rotate(-90 118.7 105.1)">180R-0402</text>
<text x="170.7" y="106.1" transform="rotate(-90 170.7 106.1)">2.2K-0402</text>
<text x="179.4" y="104.9" transform="rotate(-90 179.4 104.9)">180R-0402</text>
<text x="230.8" y="106" transform="rotate(-90 230.8 106)">2.2K-0402</text>
<text x="239.4" y="104.7" transform="rotate(-90 239.4 104.7)">180R-0402</text>
<text x="53.4" y="117.8" transform="rotate(-90 53.4 117.8)">GLED-0603</text>
<text x="65.5" y="114.9">EL406AS1</text>
<text x="76" y="116.3" transform="rotate(-90 76 116.3)">SMBJ36CA</text>
<text x="115.1" y="117.8" transform="rotate(-90 115.1 117.8)">GLED-0603</text>
<text x="127.2" y="114.9">EL406AS1</text>
<text x="137.8" y="116.3" transform="rotate(-90 137.8 116.3)">SMBJ36CA</text>
<text x="175.8" y="117.6" transform="rotate(-90 175.8 117.6)">GLED-0603</text>
<text x="187.8" y="114.7">EL406AS1</text>
<text x="198.3" y="116.1" transform="rotate(-90 198.3 116.1)">SMBJ36CA</text>
<text x="235.8" y="117.4" transform="rotate(-90 235.8 117.4)">GLED-0603</text>
<text x="247.9" y="114.5">EL406AS1</text>
<text x="258.4" y="115.9" transform="rotate(-90 258.4 115.9)">SMBJ36CA</text>
</g>
<g font-size="1.7" fill="#808000">
<text x="204.8" y="28.8">S1</text>
<text x="105.9" y="32.2">20</text>
<text x="106.8" y="35.8">2</text>
<text x="121.6" y="32.2">10</text>
<text x="121.6" y="35.8">18</text>
<text x="204.8" y="35.1">3</text>
<text x="204.8" y="33.3">2</text>
<text x="204.8" y="31.5">1</text>
<text x="106.8" y="37.6">4</text>
<text x="106.8" y="39.4">6</text>
<text x="106.8" y="41.2">8</text>
<text x="121.6" y="41.2">12</text>
<text x="121.6" y="39.4">14</text>
<text x="121.6" y="37.6">16</text>
<text x="204.8" y="36.9">4</text>
<text x="204.8" y="38.7">5</text>
<text x="204.8" y="40.5">6</text>
<text x="105.9" y="44.7">11</text>
<text x="105.9" y="46.6">13</text>
<text x="121.6" y="46.6">7</text>
<text x="121.6" y="44.7">9</text>
<text x="204.8" y="46.7">S2</text>
<text x="204.8" y="42.2">7</text>
<text x="204.8" y="44">8</text>
<text x="105.9" y="48.3">15</text>
<text x="105.9" y="50.1">17</text>
<text x="105.9" y="53.7">19</text>
<text x="106.8" y="51.9">1</text>
<text x="121.6" y="50.1">3</text>
<text x="121.6" y="48.3">5</text>
<text x="49.3" y="111" transform="rotate(-90 49.3 111)">1</text>
<text x="60.6" y="109" transform="rotate(-90 60.6 109)">1</text>
<text x="65.1" y="109" transform="rotate(-90 65.1 109)">4</text>
<text x="111" y="111" transform="rotate(-90 111 111)">1</text>
<text x="122.3" y="109" transform="rotate(-90 122.3 109)">1</text>
<text x="126.8" y="109" transform="rotate(-90 126.8 109)">4</text>
<text x="171.6" y="110.8" transform="rotate(-90 171.6 110.8)">1</text>
<text x="182.9" y="108.8" transform="rotate(-90 182.9 108.8)">1</text>
<text x="187.4" y="108.8" transform="rotate(-90 187.4 108.8)">4</text>
<text x="231.7" y="110.6" transform="rotate(-90 231.7 110.6)">1</text>
<text x="243" y="108.6" transform="rotate(-90 243 108.6)">1</text>
<text x="247.5" y="108.6" transform="rotate(-90 247.5 108.6)">4</text>
<text x="49.3" y="118.6" transform="rotate(-90 49.3 118.6)">2</text>
<text x="60.4" y="118.2" transform="rotate(-90 60.4 118.2)">2</text>
<text x="65.1" y="118.2" transform="rotate(-90 65.1 118.2)">3</text>
<text x="111" y="118.6" transform="rotate(-90 111 118.6)">2</text>
<text x="122.1" y="118.2" transform="rotate(-90 122.1 118.2)">2</text>
<text x="126.8" y="118.2" transform="rotate(-90 126.8 118.2)">3</text>
<text x="171.6" y="118.4" transform="rotate(-90 171.6 118.4)">2</text>
<text x="182.8" y="118.1" transform="rotate(-90 182.8 118.1)">2</text>
<text x="187.4" y="118.1" transform="rotate(-90 187.4 118.1)">3</text>
<text x="231.7" y="118.2" transform="rotate(-90 231.7 118.2)">2</text>
<text x="242.9" y="117.9" transform="rotate(-90 242.9 117.9)">2</text>
<text x="247.5" y="117.9" transform="rotate(-90 247.5 117.9)">3</text>
</g>
</svg>
